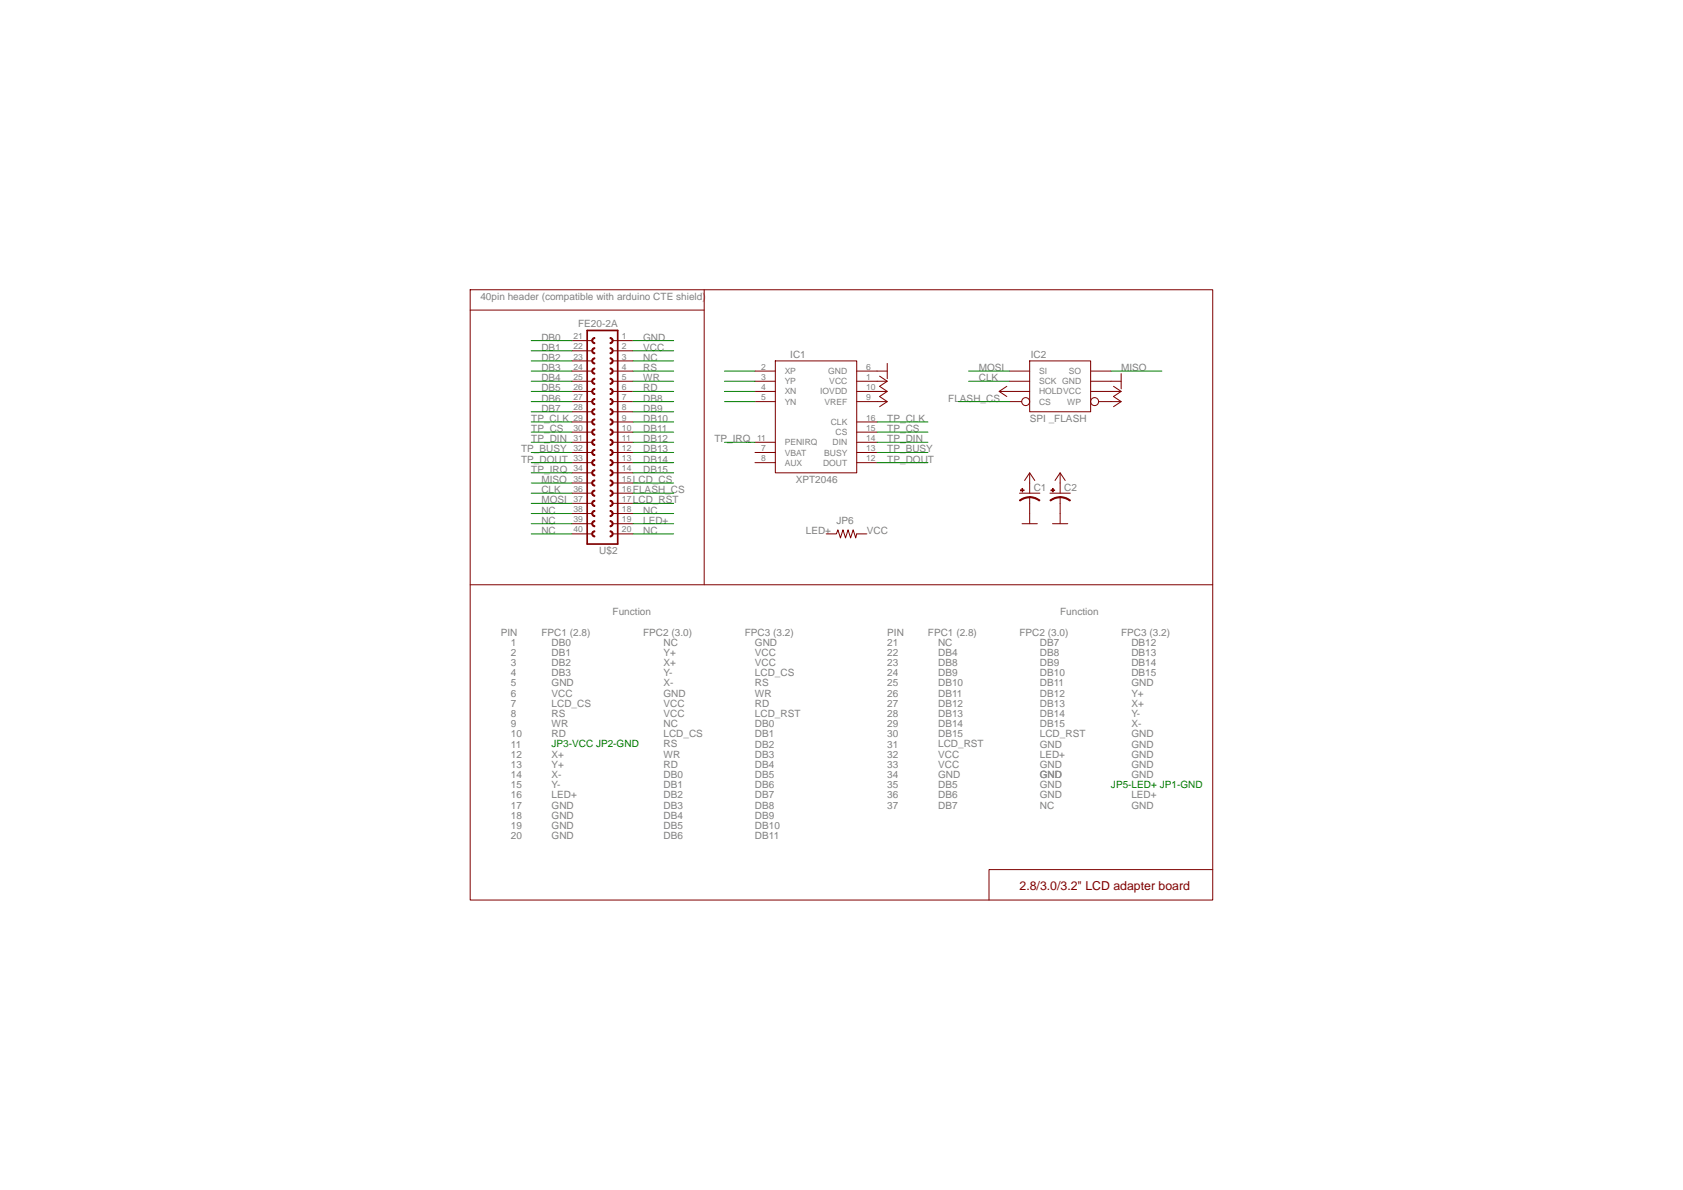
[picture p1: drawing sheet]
<svg xmlns="http://www.w3.org/2000/svg" width="420mm" height="297mm" viewBox="0 0 420 297" stroke-linecap="round" stroke-linejoin="round" font-family="sans-serif">
<g fill="none" stroke="#800000" stroke-width=".25">
<path d="M117.4 72.3h185.4v152.4h-185.4zM117.4 77.4h58.4M175.8 72.3v73.7M188.5 92.6h5.1M188.5 95.2h5.1M188.5 97.7h5.1M193.6 90.1h20.3v27.9h-20.3zM213.9 95.2h7.6M219.6 93.9l1.9 1.3-1.9 1.2 1.9 1.3-1.9 1.3 1.9 1.2-1.9 1.3M221.5 90.7v3.8M221.5 92.6h-7.6M221.5 97.7h-7.6"/>
<path d="M188.5 100.2h5.1M188.5 110.4h5.1M188.5 112.9h5.1M188.5 115.5h5.1M213.9 110.4h5.1M213.9 112.9h5.1M213.9 115.5h5.1M213.9 105.3h5.1M213.9 107.9h5.1M221.5 100.2h-7.6M254.5 123.1h5.1M257.1 124.1v1.5"/>
<path d="M117.4 146h185.4M302.8 217.1h-55.9v7.6"/>
</g>
<path d="M257.1 124l1.3 .2 1.2 .7-.2 .2-1.3-.7-1-.2z" fill-rule="evenodd" fill="#800000"/>
<path d="M257.1 124l1.3 .2 1.2 .7-.2 .2-1.3-.7-1-.2z" fill="none" stroke="#800000" stroke-width=".25"/>
<path d="M254.5 124.9l1.2-.7 1.4-.2v.2l-1.1 .2-1.3 .7z" fill-rule="evenodd" fill="#800000"/>
<path d="M254.5 124.9l1.2-.7 1.4-.2v.2l-1.1 .2-1.3 .7zM257.1 120.6v2.5M257.1 125.6v2.6" fill="none" stroke="#800000" stroke-width=".25"/>
<path d="M254.8 122.3h.9v.1h-.9z" fill="#800000"/>
<path d="M254.8 122.3h.9v.1h-.9zM254.8 122.3h.1" fill="none" stroke="#800000" stroke-width=".25"/>
<path d="M255.2 121.9h.1v.9h-.1z" fill="#800000"/>
<g fill="none" stroke="#800000" stroke-width=".25">
<path d="M249.4 97.7h7.7M251.3 96.4l-1.9 1.3 1.9 1.3M252 92.6h5.1M252 95.2h5.1M257.1 90.1h15.2v12.7h-15.2zM272.3 92.6h5.1M272.3 95.2h7.6M272.3 97.7h7.6M278 96.4l1.9 1.3-1.9 1.3 1.9 1.2-1.9 1.3M279.9 93.3v3.8M252 100.2h3.1M255.8 119.9l1.3-1.9 1.2 1.9"/>
<path d="M257.1 118v2.6M274.3 100.2h5.6M255.2 130.7h3.8M255.2 121.9h.1v.9h-.1zM255.2 121.9h.1M257.1 128.2v2.5M262.1 123.1h5.1M264.7 124.1v1.5"/>
<circle cx="256.1" cy="100.2" r="1"/>
<circle cx="273.3" cy="100.2" r="1"/>
</g>
<path d="M264.7 124l1.3 .2 1.2 .7-.1 .2-1.4-.7-1-.2z" fill-rule="evenodd" fill="#800000"/>
<path d="M264.7 124l1.3 .2 1.2 .7-.1 .2-1.4-.7-1-.2z" fill="none" stroke="#800000" stroke-width=".25"/>
<path d="M262.1 124.9l1.2-.7 1.4-.2v.2l-1.1 .2-1.3 .7z" fill-rule="evenodd" fill="#800000"/>
<path d="M262.1 124.9l1.2-.7 1.4-.2v.2l-1.1 .2-1.3 .7zM264.7 120.6v2.5M264.7 125.6v2.6" fill="none" stroke="#800000" stroke-width=".25"/>
<path d="M262.4 122.3h.9v.1h-.9z" fill="#800000"/>
<path d="M262.4 122.3h.9v.1h-.9zM262.4 122.3h.1" fill="none" stroke="#800000" stroke-width=".25"/>
<path d="M262.8 121.9h.1v.9h-.1z" fill="#800000"/>
<path d="M152.9 85h5.1M152.9 90.1h5.1M152.9 95.2h5.1M263.4 119.9l1.3-1.9 1.2 1.9M264.7 118v2.6M262.8 130.7h3.8M262.8 121.9h.1v.9h-.1zM262.8 121.9h.1M264.7 128.2v2.5" fill="none" stroke="#800000" stroke-width=".25"/>
<path d="M146.6 82.5h7.6" fill="none" stroke="#800000" stroke-width=".42"/>
<path d="M152.3 89.3a.76 .76 0 0 1 .8 .8 .76 .76 0 0 1-.8 .7v-.2a.51 .51 0 0 0 .5-.5 .51 .51 0 0 0-.5-.5z" fill-rule="evenodd" fill="#800000"/>
<path d="M152.3 89.3a.76 .76 0 0 1 .8 .8 .76 .76 0 0 1-.8 .7v-.2a.51 .51 0 0 0 .5-.5 .51 .51 0 0 0-.5-.5z" fill="none" stroke="#800000" stroke-width=".25"/>
<path d="M152.3 86.8a.75 .75 0 0 1 .8 .8 .75 .75 0 0 1-.8 .7v-.2a.5 .5 0 0 0 .5-.5 .5 .5 0 0 0-.5-.5z" fill-rule="evenodd" fill="#800000"/>
<path d="M152.3 86.8a.75 .75 0 0 1 .8 .8 .75 .75 0 0 1-.8 .7v-.2a.5 .5 0 0 0 .5-.5 .5 .5 0 0 0-.5-.5z" fill="none" stroke="#800000" stroke-width=".25"/>
<path d="M152.3 84.3a.76 .76 0 0 1 .8 .7 .76 .76 0 0 1-.8 .8v-.3a.51 .51 0 0 0 .5-.5 .51 .51 0 0 0-.5-.5z" fill-rule="evenodd" fill="#800000"/>
<path d="M152.3 84.3a.76 .76 0 0 1 .8 .7 .76 .76 0 0 1-.8 .8v-.3a.51 .51 0 0 0 .5-.5 .51 .51 0 0 0-.5-.5zM152.9 87.6h5.1M152.9 92.6h5.1M152.9 97.7h5.1" fill="none" stroke="#800000" stroke-width=".25"/>
<path d="M148 89.5l.5-.2v.3a.51 .51 0 0 0-.5 .5 .51 .51 0 0 0 .5 .5v.2a.76 .76 0 0 1-.7-.5 .76 .76 0 0 1 .2-.8z" fill-rule="evenodd" fill="#800000"/>
<path d="M148 89.5l.5-.2v.3a.51 .51 0 0 0-.5 .5 .51 .51 0 0 0 .5 .5v.2a.76 .76 0 0 1-.7-.5 .76 .76 0 0 1 .2-.8z" fill="none" stroke="#800000" stroke-width=".25"/>
<path d="M148 86.9l.5-.1v.3a.5 .5 0 0 0-.5 .5 .5 .5 0 0 0 .5 .5v.2a.76 .76 0 0 1-.7-.5 .76 .76 0 0 1 .2-.9z" fill-rule="evenodd" fill="#800000"/>
<path d="M148 86.9l.5-.1v.3a.5 .5 0 0 0-.5 .5 .5 .5 0 0 0 .5 .5v.2a.76 .76 0 0 1-.7-.5 .76 .76 0 0 1 .2-.9z" fill="none" stroke="#800000" stroke-width=".25"/>
<path d="M148 84.4l.5-.1v.2a.51 .51 0 0 0-.5 .5 .51 .51 0 0 0 .5 .5v.3a.77 .77 0 0 1-.7-.5 .77 .77 0 0 1 .2-.9z" fill-rule="evenodd" fill="#800000"/>
<path d="M148 84.4l.5-.1v.2a.51 .51 0 0 0-.5 .5 .51 .51 0 0 0 .5 .5v.3a.77 .77 0 0 1-.7-.5 .77 .77 0 0 1 .2-.9zM152.9 100.2h5.1M152.9 105.3h5.1" fill="none" stroke="#800000" stroke-width=".25"/>
<path d="M152.3 94.4a.76 .76 0 0 1 .8 .8 .76 .76 0 0 1-.8 .7v-.2a.51 .51 0 0 0 .5-.5 .51 .51 0 0 0-.5-.5z" fill-rule="evenodd" fill="#800000"/>
<path d="M152.3 94.4a.76 .76 0 0 1 .8 .8 .76 .76 0 0 1-.8 .7v-.2a.51 .51 0 0 0 .5-.5 .51 .51 0 0 0-.5-.5z" fill="none" stroke="#800000" stroke-width=".25"/>
<path d="M152.3 91.9a.76 .76 0 0 1 .8 .7 .76 .76 0 0 1-.8 .8v-.3a.51 .51 0 0 0 .5-.5 .51 .51 0 0 0-.5-.5z" fill-rule="evenodd" fill="#800000"/>
<path d="M152.3 91.9a.76 .76 0 0 1 .8 .7 .76 .76 0 0 1-.8 .8v-.3a.51 .51 0 0 0 .5-.5 .51 .51 0 0 0-.5-.5zM152.9 102.8h5.1M152.9 107.9h5.1" fill="none" stroke="#800000" stroke-width=".25"/>
<path d="M148 94.6l.5-.2v.3a.51 .51 0 0 0-.5 .5 .51 .51 0 0 0 .5 .5v.2a.76 .76 0 0 1-.7-.5 .76 .76 0 0 1 .2-.8z" fill-rule="evenodd" fill="#800000"/>
<path d="M148 94.6l.5-.2v.3a.51 .51 0 0 0-.5 .5 .51 .51 0 0 0 .5 .5v.2a.76 .76 0 0 1-.7-.5 .76 .76 0 0 1 .2-.8z" fill="none" stroke="#800000" stroke-width=".25"/>
<path d="M148 92l.5-.1v.2a.51 .51 0 0 0-.5 .5 .51 .51 0 0 0 .5 .5v.3a.76 .76 0 0 1-.7-.5 .76 .76 0 0 1 .2-.9z" fill-rule="evenodd" fill="#800000"/>
<path d="M148 92l.5-.1v.2a.51 .51 0 0 0-.5 .5 .51 .51 0 0 0 .5 .5v.3a.76 .76 0 0 1-.7-.5 .76 .76 0 0 1 .2-.9zM152.9 110.4h5.1M152.9 115.5h5.1M152.9 120.6h5.1" fill="none" stroke="#800000" stroke-width=".25"/>
<path d="M152.3 102a.76 .76 0 0 1 .8 .8 .76 .76 0 0 1-.8 .7v-.2a.51 .51 0 0 0 .5-.5 .51 .51 0 0 0-.5-.5z" fill-rule="evenodd" fill="#800000"/>
<path d="M152.3 102a.76 .76 0 0 1 .8 .8 .76 .76 0 0 1-.8 .7v-.2a.51 .51 0 0 0 .5-.5 .51 .51 0 0 0-.5-.5z" fill="none" stroke="#800000" stroke-width=".25"/>
<path d="M152.3 99.5a.76 .76 0 0 1 .8 .7 .76 .76 0 0 1-.8 .8v-.2a.51 .51 0 0 0 .5-.6 .51 .51 0 0 0-.5-.5z" fill-rule="evenodd" fill="#800000"/>
<path d="M152.3 99.5a.76 .76 0 0 1 .8 .7 .76 .76 0 0 1-.8 .8v-.2a.51 .51 0 0 0 .5-.6 .51 .51 0 0 0-.5-.5z" fill="none" stroke="#800000" stroke-width=".25"/>
<path d="M152.3 96.9a.76 .76 0 0 1 .8 .8 .76 .76 0 0 1-.8 .8v-.3a.51 .51 0 0 0 .5-.5 .51 .51 0 0 0-.5-.5z" fill-rule="evenodd" fill="#800000"/>
<path d="M152.3 96.9a.76 .76 0 0 1 .8 .8 .76 .76 0 0 1-.8 .8v-.3a.51 .51 0 0 0 .5-.5 .51 .51 0 0 0-.5-.5zM152.9 112.9h5.1M152.9 118h5.1M152.9 123.1h5.1" fill="none" stroke="#800000" stroke-width=".25"/>
<path d="M148 102.2l.5-.2v.3a.51 .51 0 0 0-.5 .5 .51 .51 0 0 0 .5 .5v.2a.76 .76 0 0 1-.7-.5 .76 .76 0 0 1 .2-.8z" fill-rule="evenodd" fill="#800000"/>
<path d="M148 102.2l.5-.2v.3a.51 .51 0 0 0-.5 .5 .51 .51 0 0 0 .5 .5v.2a.76 .76 0 0 1-.7-.5 .76 .76 0 0 1 .2-.8z" fill="none" stroke="#800000" stroke-width=".25"/>
<path d="M148 99.6l.5-.1v.2a.51 .51 0 0 0-.5 .5 .51 .51 0 0 0 .5 .6v.2a.76 .76 0 0 1-.7-.5 .76 .76 0 0 1 .2-.9z" fill-rule="evenodd" fill="#800000"/>
<path d="M148 99.6l.5-.1v.2a.51 .51 0 0 0-.5 .5 .51 .51 0 0 0 .5 .6v.2a.76 .76 0 0 1-.7-.5 .76 .76 0 0 1 .2-.9z" fill="none" stroke="#800000" stroke-width=".25"/>
<path d="M148 97.1l.5-.2v.3a.51 .51 0 0 0-.5 .5 .51 .51 0 0 0 .5 .5v.3a.76 .76 0 0 1-.7-.5 .76 .76 0 0 1 .2-.9z" fill-rule="evenodd" fill="#800000"/>
<path d="M148 97.1l.5-.2v.3a.51 .51 0 0 0-.5 .5 .51 .51 0 0 0 .5 .5v.3a.76 .76 0 0 1-.7-.5 .76 .76 0 0 1 .2-.9zM152.9 125.6h5.1M152.9 130.7h5.1" fill="none" stroke="#800000" stroke-width=".25"/>
<path d="M152.3 107.1a.76 .76 0 0 1 .8 .8 .76 .76 0 0 1-.8 .7v-.2a.51 .51 0 0 0 .5-.5 .51 .51 0 0 0-.5-.5z" fill-rule="evenodd" fill="#800000"/>
<path d="M152.3 107.1a.76 .76 0 0 1 .8 .8 .76 .76 0 0 1-.8 .7v-.2a.51 .51 0 0 0 .5-.5 .51 .51 0 0 0-.5-.5z" fill="none" stroke="#800000" stroke-width=".25"/>
<path d="M152.3 104.6a.76 .76 0 0 1 .8 .7 .76 .76 0 0 1-.8 .8v-.3a.51 .51 0 0 0 .5-.5 .51 .51 0 0 0-.5-.5z" fill-rule="evenodd" fill="#800000"/>
<path d="M152.3 104.6a.76 .76 0 0 1 .8 .7 .76 .76 0 0 1-.8 .8v-.3a.51 .51 0 0 0 .5-.5 .51 .51 0 0 0-.5-.5zM152.9 128.2h5.1M152.9 133.3h5.1" fill="none" stroke="#800000" stroke-width=".25"/>
<path d="M148 107.3l.5-.2v.3a.51 .51 0 0 0-.5 .5 .51 .51 0 0 0 .5 .5v.2a.76 .76 0 0 1-.7-.5 .76 .76 0 0 1 .2-.8z" fill-rule="evenodd" fill="#800000"/>
<path d="M148 107.3l.5-.2v.3a.51 .51 0 0 0-.5 .5 .51 .51 0 0 0 .5 .5v.2a.76 .76 0 0 1-.7-.5 .76 .76 0 0 1 .2-.8z" fill="none" stroke="#800000" stroke-width=".25"/>
<path d="M148 104.7l.5-.1v.2a.51 .51 0 0 0-.5 .5 .51 .51 0 0 0 .5 .5v.3a.76 .76 0 0 1-.7-.5 .76 .76 0 0 1 .2-.9z" fill-rule="evenodd" fill="#800000"/>
<path d="M142.8 85h5.1M142.8 90.1h5.1M142.8 95.2h5.1M148 104.7l.5-.1v.2a.51 .51 0 0 0-.5 .5 .51 .51 0 0 0 .5 .5v.3a.76 .76 0 0 1-.7-.5 .76 .76 0 0 1 .2-.9z" fill="none" stroke="#800000" stroke-width=".25"/>
<path d="M152.3 114.7a.76 .76 0 0 1 .8 .8 .76 .76 0 0 1-.8 .7v-.2a.51 .51 0 0 0 .5-.5 .51 .51 0 0 0-.5-.5z" fill-rule="evenodd" fill="#800000"/>
<path d="M152.3 114.7a.76 .76 0 0 1 .8 .8 .76 .76 0 0 1-.8 .7v-.2a.51 .51 0 0 0 .5-.5 .51 .51 0 0 0-.5-.5z" fill="none" stroke="#800000" stroke-width=".25"/>
<path d="M152.3 112.2a.76 .76 0 0 1 .8 .7 .76 .76 0 0 1-.8 .8v-.2a.51 .51 0 0 0 .5-.6 .51 .51 0 0 0-.5-.5z" fill-rule="evenodd" fill="#800000"/>
<path d="M152.3 112.2a.76 .76 0 0 1 .8 .7 .76 .76 0 0 1-.8 .8v-.2a.51 .51 0 0 0 .5-.6 .51 .51 0 0 0-.5-.5z" fill="none" stroke="#800000" stroke-width=".25"/>
<path d="M152.3 109.6a.76 .76 0 0 1 .8 .8 .76 .76 0 0 1-.8 .8v-.3a.51 .51 0 0 0 .5-.5 .51 .51 0 0 0-.5-.5z" fill-rule="evenodd" fill="#800000"/>
<path d="M142.8 87.6h5.1M142.8 92.6h5.1M142.8 97.7h5.1M152.3 109.6a.76 .76 0 0 1 .8 .8 .76 .76 0 0 1-.8 .8v-.3a.51 .51 0 0 0 .5-.5 .51 .51 0 0 0-.5-.5z" fill="none" stroke="#800000" stroke-width=".25"/>
<path d="M148 114.9l.5-.2v.3a.51 .51 0 0 0-.5 .5 .51 .51 0 0 0 .5 .5v.2a.76 .76 0 0 1-.7-.5 .76 .76 0 0 1 .2-.8z" fill-rule="evenodd" fill="#800000"/>
<path d="M148 114.9l.5-.2v.3a.51 .51 0 0 0-.5 .5 .51 .51 0 0 0 .5 .5v.2a.76 .76 0 0 1-.7-.5 .76 .76 0 0 1 .2-.8z" fill="none" stroke="#800000" stroke-width=".25"/>
<path d="M148 112.3l.5-.1v.2a.51 .51 0 0 0-.5 .5 .51 .51 0 0 0 .5 .6v.2a.76 .76 0 0 1-.7-.5 .76 .76 0 0 1 .2-.9z" fill-rule="evenodd" fill="#800000"/>
<path d="M148 112.3l.5-.1v.2a.51 .51 0 0 0-.5 .5 .51 .51 0 0 0 .5 .6v.2a.76 .76 0 0 1-.7-.5 .76 .76 0 0 1 .2-.9z" fill="none" stroke="#800000" stroke-width=".25"/>
<path d="M148 109.8l.5-.2v.3a.51 .51 0 0 0-.5 .5 .51 .51 0 0 0 .5 .5v.3a.76 .76 0 0 1-.7-.5 .76 .76 0 0 1 .2-.9z" fill-rule="evenodd" fill="#800000"/>
<path d="M142.8 100.2h5.1M142.8 105.3h5.1M148 109.8l.5-.2v.3a.51 .51 0 0 0-.5 .5 .51 .51 0 0 0 .5 .5v.3a.76 .76 0 0 1-.7-.5 .76 .76 0 0 1 .2-.9z" fill="none" stroke="#800000" stroke-width=".25"/>
<path d="M152.3 119.8a.76 .76 0 0 1 .8 .8 .76 .76 0 0 1-.8 .7v-.2a.51 .51 0 0 0 .5-.5 .51 .51 0 0 0-.5-.5z" fill-rule="evenodd" fill="#800000"/>
<path d="M152.3 119.8a.76 .76 0 0 1 .8 .8 .76 .76 0 0 1-.8 .7v-.2a.51 .51 0 0 0 .5-.5 .51 .51 0 0 0-.5-.5z" fill="none" stroke="#800000" stroke-width=".25"/>
<path d="M152.3 117.3a.76 .76 0 0 1 .8 .7 .76 .76 0 0 1-.8 .8v-.3a.51 .51 0 0 0 .5-.5 .51 .51 0 0 0-.5-.5z" fill-rule="evenodd" fill="#800000"/>
<path d="M142.8 102.8h5.1M142.8 107.9h5.1M152.3 117.3a.76 .76 0 0 1 .8 .7 .76 .76 0 0 1-.8 .8v-.3a.51 .51 0 0 0 .5-.5 .51 .51 0 0 0-.5-.5z" fill="none" stroke="#800000" stroke-width=".25"/>
<path d="M148 120l.5-.2v.3l-.4 .2-.1 .3 .1 .2 .4 .3v.2a.76 .76 0 0 1-.7-.5 .76 .76 0 0 1 .2-.8z" fill-rule="evenodd" fill="#800000"/>
<path d="M148 120l.5-.2v.3l-.4 .2-.1 .3 .1 .2 .4 .3v.2a.76 .76 0 0 1-.7-.5 .76 .76 0 0 1 .2-.8z" fill="none" stroke="#800000" stroke-width=".25"/>
<path d="M148 117.4l.5-.1v.2l-.4 .2-.1 .3 .1 .3 .4 .2v.3a.76 .76 0 0 1-.7-.5 .76 .76 0 0 1 .2-.9z" fill-rule="evenodd" fill="#800000"/>
<path d="M142.8 110.4h5.1M142.8 115.5h5.1M148 117.4l.5-.1v.2l-.4 .2-.1 .3 .1 .3 .4 .2v.3a.76 .76 0 0 1-.7-.5 .76 .76 0 0 1 .2-.9z" fill="none" stroke="#800000" stroke-width=".25"/>
<path d="M152.3 124.9a.76 .76 0 0 1 .8 .7 .76 .76 0 0 1-.8 .8v-.2a.51 .51 0 0 0 .5-.6 .51 .51 0 0 0-.5-.5z" fill-rule="evenodd" fill="#800000"/>
<path d="M152.3 124.9a.76 .76 0 0 1 .8 .7 .76 .76 0 0 1-.8 .8v-.2a.51 .51 0 0 0 .5-.6 .51 .51 0 0 0-.5-.5z" fill="none" stroke="#800000" stroke-width=".25"/>
<path d="M152.3 122.3a.76 .76 0 0 1 .8 .8 .76 .76 0 0 1-.8 .8v-.3a.51 .51 0 0 0 .5-.5 .51 .51 0 0 0-.5-.5z" fill-rule="evenodd" fill="#800000"/>
<path d="M142.8 112.9h5.1M142.8 118h5.1M152.3 122.3a.76 .76 0 0 1 .8 .8 .76 .76 0 0 1-.8 .8v-.3a.51 .51 0 0 0 .5-.5 .51 .51 0 0 0-.5-.5z" fill="none" stroke="#800000" stroke-width=".25"/>
<path d="M148 125l.5-.1v.2a.51 .51 0 0 0-.5 .5 .51 .51 0 0 0 .5 .6v.2a.77 .77 0 0 1-.7-.5 .77 .77 0 0 1 .2-.9z" fill-rule="evenodd" fill="#800000"/>
<path d="M148 125l.5-.1v.2a.51 .51 0 0 0-.5 .5 .51 .51 0 0 0 .5 .6v.2a.77 .77 0 0 1-.7-.5 .77 .77 0 0 1 .2-.9z" fill="none" stroke="#800000" stroke-width=".25"/>
<path d="M148 122.5l.5-.2v.3l-.4 .2-.1 .3 .1 .3 .4 .2v.3a.76 .76 0 0 1-.7-.5 .76 .76 0 0 1 .2-.9z" fill-rule="evenodd" fill="#800000"/>
<path d="M142.8 120.6h5.1M142.8 125.6h5.1M142.8 130.7h5.1M148 122.5l.5-.2v.3l-.4 .2-.1 .3 .1 .3 .4 .2v.3a.76 .76 0 0 1-.7-.5 .76 .76 0 0 1 .2-.9z" fill="none" stroke="#800000" stroke-width=".25"/>
<path d="M152.3 132.5a.76 .76 0 0 1 .8 .8 .76 .76 0 0 1-.8 .7v-.2a.51 .51 0 0 0 .5-.5 .51 .51 0 0 0-.5-.5z" fill-rule="evenodd" fill="#800000"/>
<path d="M152.3 132.5a.76 .76 0 0 1 .8 .8 .76 .76 0 0 1-.8 .7v-.2a.51 .51 0 0 0 .5-.5 .51 .51 0 0 0-.5-.5z" fill="none" stroke="#800000" stroke-width=".25"/>
<path d="M152.3 130a.76 .76 0 0 1 .8 .7 .76 .76 0 0 1-.8 .8v-.3a.51 .51 0 0 0 .5-.5 .51 .51 0 0 0-.5-.5z" fill-rule="evenodd" fill="#800000"/>
<path d="M152.3 130a.76 .76 0 0 1 .8 .7 .76 .76 0 0 1-.8 .8v-.3a.51 .51 0 0 0 .5-.5 .51 .51 0 0 0-.5-.5z" fill="none" stroke="#800000" stroke-width=".25"/>
<path d="M152.3 127.4a.76 .76 0 0 1 .8 .8 .76 .76 0 0 1-.8 .7v-.2a.51 .51 0 0 0 .5-.5 .51 .51 0 0 0-.5-.5z" fill-rule="evenodd" fill="#800000"/>
<path d="M142.8 123.1h5.1M142.8 128.2h5.1M142.8 133.3h5.1M152.3 127.4a.76 .76 0 0 1 .8 .8 .76 .76 0 0 1-.8 .7v-.2a.51 .51 0 0 0 .5-.5 .51 .51 0 0 0-.5-.5z" fill="none" stroke="#800000" stroke-width=".25"/>
<path d="M148 132.6l.5-.1v.3a.51 .51 0 0 0-.5 .5 .51 .51 0 0 0 .5 .5v.2a.77 .77 0 0 1-.7-.5 .77 .77 0 0 1 .2-.9z" fill-rule="evenodd" fill="#800000"/>
<path d="M148 132.6l.5-.1v.3a.51 .51 0 0 0-.5 .5 .51 .51 0 0 0 .5 .5v.2a.77 .77 0 0 1-.7-.5 .77 .77 0 0 1 .2-.9z" fill="none" stroke="#800000" stroke-width=".25"/>
<path d="M148 130.1l.5-.1v.2a.51 .51 0 0 0-.5 .5 .51 .51 0 0 0 .5 .5v.3a.77 .77 0 0 1-.7-.5 .77 .77 0 0 1 .2-.9z" fill-rule="evenodd" fill="#800000"/>
<path d="M148 130.1l.5-.1v.2a.51 .51 0 0 0-.5 .5 .51 .51 0 0 0 .5 .5v.3a.77 .77 0 0 1-.7-.5 .77 .77 0 0 1 .2-.9z" fill="none" stroke="#800000" stroke-width=".25"/>
<path d="M148 127.6l.5-.2v.3a.51 .51 0 0 0-.5 .5 .51 .51 0 0 0 .5 .5v.2a.77 .77 0 0 1-.7-.5 .77 .77 0 0 1 .2-.8z" fill-rule="evenodd" fill="#800000"/>
<path d="M148 127.6l.5-.2v.3a.51 .51 0 0 0-.5 .5 .51 .51 0 0 0 .5 .5v.2a.77 .77 0 0 1-.7-.5 .77 .77 0 0 1 .2-.8zM206.3 133.3h2.5l.4-1.1 .6 2.1 .6-2.1 .7 2.1 .6-2.1 .7 2.1 .6-2.1 .6 2.1 .3-1h2.5" fill="none" stroke="#800000" stroke-width=".25"/>
<path d="M146.6 82.5v53.3h7.6v-53.3" fill="none" stroke="#800000" stroke-width=".42"/>
<g fill="none" stroke="#008000" stroke-width=".25">
<path d="M132.6 97.7h10.2M132.6 92.6h10.2M132.6 95.2h10.2M132.6 85h10.2M132.6 87.6h10.2M132.6 90.1h10.2M158 85h10.2M158 87.6h10.2M158 90.1h10.2M158 97.7h10.2M158 92.6h10.2M158 95.2h10.2"/>
<path d="M180.9 97.7h7.6M180.9 92.6h7.6M180.9 95.2h7.6M241.8 92.6h10.2M241.8 95.2h10.2M277.4 92.6h12.7M132.6 118h10.2M132.6 112.9h10.2M132.6 105.3h10.2M132.6 110.4h10.2M132.6 115.5h10.2M132.6 107.9h10.2"/>
<path d="M132.6 100.2h10.2M132.6 102.8h10.2M158 102.8h10.2M158 100.2h10.2M158 112.9h10.2M158 105.3h10.2M158 110.4h10.2M158 115.5h10.2M158 107.9h10.2M158 118h10.2M180.9 110.4h7.6M180.9 100.2h7.6"/>
<path d="M219 112.9h12.7M219 105.3h12.7M219 110.4h12.7M219 115.5h12.7M219 107.9h12.7M239.3 100.2h12.7M132.6 130.7h10.2M132.6 123.1h10.2M132.6 128.2h10.2M132.6 120.6h10.2M132.6 125.6h10.2M132.6 133.3h10.2"/>
<path d="M158 130.7h10.2M158 120.6h10.2M158 125.6h10.2M158 133.3h10.2M158 123.1h10.2M158 128.2h10.2"/>
</g>
<text font-size="3.1" fill="#800000" x="254.5" y="222.1">2.8/3.0/3.2&quot; LCD adapter board</text>
<g font-size="2.5" fill="#808080">
<text x="119.9" y="74.9">40pin header (compatible with arduino CTE shield)</text>
<text x="144.3" y="81.7">FE20-2A</text>
<text x="135.2" y="85">DB0</text>
<text x="135.2" y="87.6">DB1</text>
<text x="160.6" y="85">GND</text>
<text x="160.6" y="87.6">VCC</text>
<text x="197.3" y="89.3">IC1</text>
<text x="257.3" y="89.3">IC2</text>
<text x="135.2" y="90.1">DB2</text>
<text x="135.2" y="92.6">DB3</text>
<text x="135.2" y="95.2">DB4</text>
<text x="160.6" y="90.1">NC</text>
<text x="160.6" y="92.6">RS</text>
<text x="160.6" y="95.2">WR</text>
<text x="244.4" y="92.6">MOSI</text>
<text x="244.4" y="95.2">CLK</text>
<text x="279.9" y="92.6">MISO</text>
<text x="135.2" y="97.7">DB5</text>
<text x="135.2" y="100.2">DB6</text>
<text x="160.6" y="100.2">DB8</text>
<text x="160.6" y="97.7">RD</text>
<text x="236.7" y="100.2">FLASH_CS</text>
<text x="132.6" y="105.3">TP_CLK</text>
<text x="132.6" y="107.9">TP_CS</text>
<text x="135.2" y="102.8">DB7</text>
<text x="160.6" y="102.8">DB9</text>
<text x="160.6" y="105.3">DB10</text>
<text x="160.6" y="107.9">DB11</text>
<text x="221.5" y="105.3">TP_CLK</text>
<text x="221.5" y="107.9">TP_CS</text>
<text x="257.1" y="105.3">SPI _FLASH</text>
<text x="130.1" y="112.9">TP_BUSY</text>
<text x="132.6" y="110.4">TP_DIN</text>
<text x="160.6" y="110.4">DB12</text>
<text x="160.6" y="112.9">DB13</text>
<text x="178.3" y="110.4">TP_IRQ</text>
<text x="221.5" y="110.4">TP_DIN</text>
<text x="221.5" y="112.9">TP_BUSY</text>
<text x="130.1" y="115.5">TP_DOUT</text>
<text x="132.6" y="118">TP_IRQ</text>
<text x="160.6" y="115.5">DB14</text>
<text x="160.6" y="118">DB15</text>
<text x="221.5" y="115.5">TP_DOUT</text>
<text x="135.2" y="120.6">MISO</text>
<text x="135.2" y="123.1">CLK</text>
<text x="135.2" y="125.6">MOSI</text>
<text x="158" y="120.6">LCD_CS</text>
<text x="158" y="125.6">LCD_RST</text>
<text x="158" y="123.1">FLASH_CS</text>
<text x="198.6" y="120.6">XPT2046</text>
<text x="258.1" y="122.5">C1</text>
<text x="265.7" y="122.5">C2</text>
<text x="135.2" y="130.7">NC</text>
<text x="135.2" y="128.2">NC</text>
<text x="160.6" y="130.7">LED+</text>
<text x="160.6" y="128.2">NC</text>
<text x="208.8" y="130.7">JP6</text>
<text x="135.2" y="133.3">NC</text>
<text x="160.6" y="133.3">NC</text>
<text x="201.2" y="133.3">LED+</text>
<text x="216.4" y="133.3">VCC</text>
<text x="149.6" y="138.3">U$2</text>
<text x="152.9" y="153.6">Function</text>
<text x="264.7" y="153.6">Function</text>
<text x="125" y="158.7">PIN</text>
<text x="127.5" y="161.2">1</text>
<text x="135.2" y="158.7">FPC1 (2.8)</text>
<text x="137.7" y="161.2">DB0</text>
<text x="160.6" y="158.7">FPC2 (3.0)</text>
<text x="165.6" y="161.2">NC</text>
<text x="185.9" y="158.7">FPC3 (3.2)</text>
<text x="188.5" y="161.2">GND</text>
<text x="221.5" y="161.2">21</text>
<text x="221.5" y="158.7">PIN</text>
<text x="231.7" y="158.7">FPC1 (2.8)</text>
<text x="234.2" y="161.2">NC</text>
<text x="254.5" y="158.7">FPC2 (3.0)</text>
<text x="259.6" y="161.2">DB7</text>
<text x="279.9" y="158.7">FPC3 (3.2)</text>
<text x="282.4" y="161.2">DB12</text>
<text x="127.5" y="163.7">2</text>
<text x="127.5" y="166.3">3</text>
<text x="137.7" y="163.7">DB1</text>
<text x="137.7" y="166.3">DB2</text>
<text x="165.6" y="163.7">Y+</text>
<text x="165.6" y="166.3">X+</text>
<text x="188.5" y="163.7">VCC</text>
<text x="188.5" y="166.3">VCC</text>
<text x="221.5" y="163.7">22</text>
<text x="221.5" y="166.3">23</text>
<text x="234.2" y="163.7">DB4</text>
<text x="234.2" y="166.3">DB8</text>
<text x="259.6" y="163.7">DB8</text>
<text x="259.6" y="166.3">DB9</text>
<text x="282.4" y="163.7">DB13</text>
<text x="282.4" y="166.3">DB14</text>
<text x="127.5" y="168.8">4</text>
<text x="127.5" y="171.4">5</text>
<text x="127.5" y="173.9">6</text>
<text x="137.7" y="168.8">DB3</text>
<text x="137.7" y="171.3">GND</text>
<text x="137.7" y="173.9">VCC</text>
<text x="165.6" y="168.8">Y-</text>
<text x="165.6" y="171.3">X-</text>
<text x="165.6" y="173.9">GND</text>
<text x="188.5" y="168.8">LCD_CS</text>
<text x="188.5" y="171.3">RS</text>
<text x="188.5" y="173.9">WR</text>
<text x="221.5" y="168.8">24</text>
<text x="221.5" y="171.4">25</text>
<text x="221.5" y="173.9">26</text>
<text x="234.2" y="168.8">DB9</text>
<text x="234.2" y="171.3">DB10</text>
<text x="234.2" y="173.9">DB11</text>
<text x="259.6" y="168.8">DB10</text>
<text x="259.6" y="171.3">DB11</text>
<text x="259.6" y="173.9">DB12</text>
<text x="282.4" y="168.8">DB15</text>
<text x="282.4" y="171.4">GND</text>
<text x="282.4" y="173.9">Y+</text>
<text x="127.5" y="176.4">7</text>
<text x="127.5" y="179">8</text>
<text x="137.7" y="176.4">LCD_CS</text>
<text x="137.7" y="179">RS</text>
<text x="165.6" y="176.4">VCC</text>
<text x="165.6" y="179">VCC</text>
<text x="188.5" y="176.4">RD</text>
<text x="188.5" y="179">LCD_RST</text>
<text x="221.5" y="176.4">27</text>
<text x="221.5" y="179">28</text>
<text x="234.2" y="176.4">DB12</text>
<text x="234.2" y="179">DB13</text>
<text x="259.6" y="176.4">DB13</text>
<text x="259.6" y="179">DB14</text>
<text x="282.4" y="176.4">X+</text>
<text x="282.4" y="179">Y-</text>
<text x="127.5" y="181.5">9</text>
<text x="127.5" y="184.1">10</text>
<text x="137.7" y="181.5">WR</text>
<text x="137.7" y="184">RD</text>
<text x="165.6" y="181.5">NC</text>
<text x="165.6" y="184">LCD_CS</text>
<text x="188.5" y="181.5">DB0</text>
<text x="188.5" y="184">DB1</text>
<text x="221.5" y="184.1">30</text>
<text x="221.5" y="181.5">29</text>
<text x="234.2" y="181.5">DB14</text>
<text x="234.2" y="184">DB15</text>
<text x="259.6" y="181.5">DB15</text>
<text x="259.6" y="184">LCD_RST</text>
<text x="282.4" y="181.5">X-</text>
<text x="282.4" y="184.1">GND</text>
<text x="127.5" y="186.6">11</text>
<text x="127.5" y="189.1">12</text>
<text x="127.5" y="191.7">13</text>
<text x="137.7" y="189.1">X+</text>
<text x="137.7" y="191.7">Y+</text>
<text x="165.6" y="186.6">RS</text>
<text x="165.6" y="189.1">WR</text>
<text x="165.6" y="191.7">RD</text>
<text x="188.5" y="186.6">DB2</text>
<text x="188.5" y="189.1">DB3</text>
<text x="188.5" y="191.7">DB4</text>
<text x="221.5" y="186.6">31</text>
<text x="221.5" y="189.1">32</text>
<text x="221.5" y="191.7">33</text>
<text x="234.2" y="186.6">LCD_RST</text>
<text x="234.2" y="189.1">VCC</text>
<text x="234.2" y="191.7">VCC</text>
<text x="259.6" y="186.6">GND</text>
<text x="259.6" y="189.1">LED+</text>
<text x="259.6" y="191.7">GND</text>
<text x="282.4" y="186.6">GND</text>
<text x="282.4" y="189.1">GND</text>
<text x="282.4" y="191.7">GND</text>
<text x="127.5" y="194.2">14</text>
<text x="127.5" y="196.8">15</text>
<text x="137.7" y="196.7">Y-</text>
<text x="137.7" y="194.2">X-</text>
<text x="165.6" y="194.2">DB0</text>
<text x="165.6" y="196.7">DB1</text>
<text x="188.5" y="194.2">DB5</text>
<text x="188.5" y="196.7">DB6</text>
<text x="221.5" y="194.2">34</text>
<text x="221.5" y="196.8">35</text>
<text x="234.2" y="194.2">GND</text>
<text x="234.2" y="196.7">DB5</text>
<text x="259.6" y="194.2">GND</text>
<text x="259.6" y="196.7">GND</text>
<text x="282.4" y="194.2">GND</text>
<text x="127.5" y="199.3">16</text>
<text x="127.5" y="201.8">17</text>
<text x="137.7" y="199.3">LED+</text>
<text x="137.7" y="201.8">GND</text>
<text x="165.6" y="199.3">DB2</text>
<text x="165.6" y="201.8">DB3</text>
<text x="188.5" y="199.3">DB7</text>
<text x="188.5" y="201.8">DB8</text>
<text x="221.5" y="199.3">36</text>
<text x="221.5" y="201.8">37</text>
<text x="234.2" y="199.3">DB6</text>
<text x="234.2" y="201.8">DB7</text>
<text x="259.6" y="199.3">GND</text>
<text x="259.6" y="201.8">NC</text>
<text x="282.4" y="199.3">LED+</text>
<text x="282.4" y="201.8">GND</text>
<text x="127.5" y="204.4">18</text>
<text x="127.5" y="206.9">19</text>
<text x="127.5" y="209.5">20</text>
<text x="137.7" y="204.4">GND</text>
<text x="137.7" y="206.9">GND</text>
<text x="137.7" y="209.4">GND</text>
<text x="165.6" y="204.4">DB4</text>
<text x="165.6" y="206.9">DB5</text>
<text x="165.6" y="209.4">DB6</text>
<text x="188.5" y="204.4">DB9</text>
<text x="188.5" y="206.9">DB10</text>
<text x="188.5" y="209.4">DB11</text>
</g>
<g font-size="2.5" fill="#008000">
<text x="137.7" y="186.6">JP3-VCC JP2-GND</text>
<text x="277.4" y="196.7">JP5-LED+ JP1-GND</text>
</g>
<g font-size="2.1" fill="#808080">
<text x="143.2" y="84.7">21</text>
<text x="143.2" y="89.7">23</text>
<text x="143.2" y="87.2">22</text>
<text x="155.3" y="84.7">1</text>
<text x="155.3" y="89.7">3</text>
<text x="155.3" y="87.2">2</text>
<text x="143.2" y="94.8">25</text>
<text x="143.2" y="92.3">24</text>
<text x="155.3" y="94.8">5</text>
<text x="155.3" y="92.3">4</text>
<text x="190" y="92.3">2</text>
<text x="190" y="94.8">3</text>
<text x="195.9" y="93.4">XP</text>
<text x="195.9" y="95.9">YP</text>
<text x="206.8" y="93.4">GND</text>
<text x="207" y="95.9">VCC</text>
<text x="216.2" y="92.3">6</text>
<text x="216.2" y="94.8">1</text>
<text x="259.4" y="93.4">SI</text>
<text x="259.4" y="95.9">SCK GND</text>
<text x="266.9" y="93.4">SO</text>
<text x="143.2" y="97.4">26</text>
<text x="143.2" y="99.9">27</text>
<text x="155.3" y="97.4">6</text>
<text x="155.3" y="99.9">7</text>
<text x="190" y="97.4">4</text>
<text x="190" y="99.9">5</text>
<text x="195.9" y="98.5">XN</text>
<text x="195.9" y="101">YN</text>
<text x="204.8" y="98.5">IOVDD</text>
<text x="205.9" y="101">VREF</text>
<text x="216.2" y="97.4">10</text>
<text x="216.2" y="99.9">9</text>
<text x="259.4" y="101">CS</text>
<text x="259.4" y="98.5">HOLDVCC</text>
<text x="266.4" y="101">WP</text>
<text x="143.2" y="105">29</text>
<text x="143.2" y="102.4">28</text>
<text x="143.2" y="107.5">30</text>
<text x="155.3" y="105">9</text>
<text x="155.3" y="102.4">8</text>
<text x="155.3" y="107.5">10</text>
<text x="207.4" y="106.1">CLK</text>
<text x="216.2" y="105">16</text>
<text x="216.2" y="107.5">15</text>
<text x="143.2" y="110">31</text>
<text x="143.2" y="112.6">32</text>
<text x="155.3" y="110">11</text>
<text x="155.3" y="112.6">12</text>
<text x="189" y="110">11</text>
<text x="190" y="112.6">7</text>
<text x="195.9" y="111.2">PENIRQ</text>
<text x="195.9" y="113.7">VBAT</text>
<text x="205.8" y="113.7">BUSY</text>
<text x="207.9" y="111.2">DIN</text>
<text x="208.6" y="108.6">CS</text>
<text x="216.2" y="110">14</text>
<text x="216.2" y="112.6">13</text>
<text x="143.2" y="115.1">33</text>
<text x="143.2" y="117.7">34</text>
<text x="155.3" y="115.1">13</text>
<text x="155.3" y="117.7">14</text>
<text x="190" y="115.1">8</text>
<text x="195.9" y="116.2">AUX</text>
<text x="205.5" y="116.2">DOUT</text>
<text x="216.2" y="115.1">12</text>
<text x="143.2" y="120.2">35</text>
<text x="143.2" y="125.3">37</text>
<text x="143.2" y="122.7">36</text>
<text x="155.3" y="120.2">15</text>
<text x="155.3" y="122.7">16</text>
<text x="155.3" y="125.3">17</text>
<text x="143.2" y="130.4">39</text>
<text x="143.2" y="127.8">38</text>
<text x="155.3" y="130.4">19</text>
<text x="155.3" y="127.8">18</text>
<text x="143.2" y="132.9">40</text>
<text x="155.3" y="132.9">20</text>
</g>
</svg>
